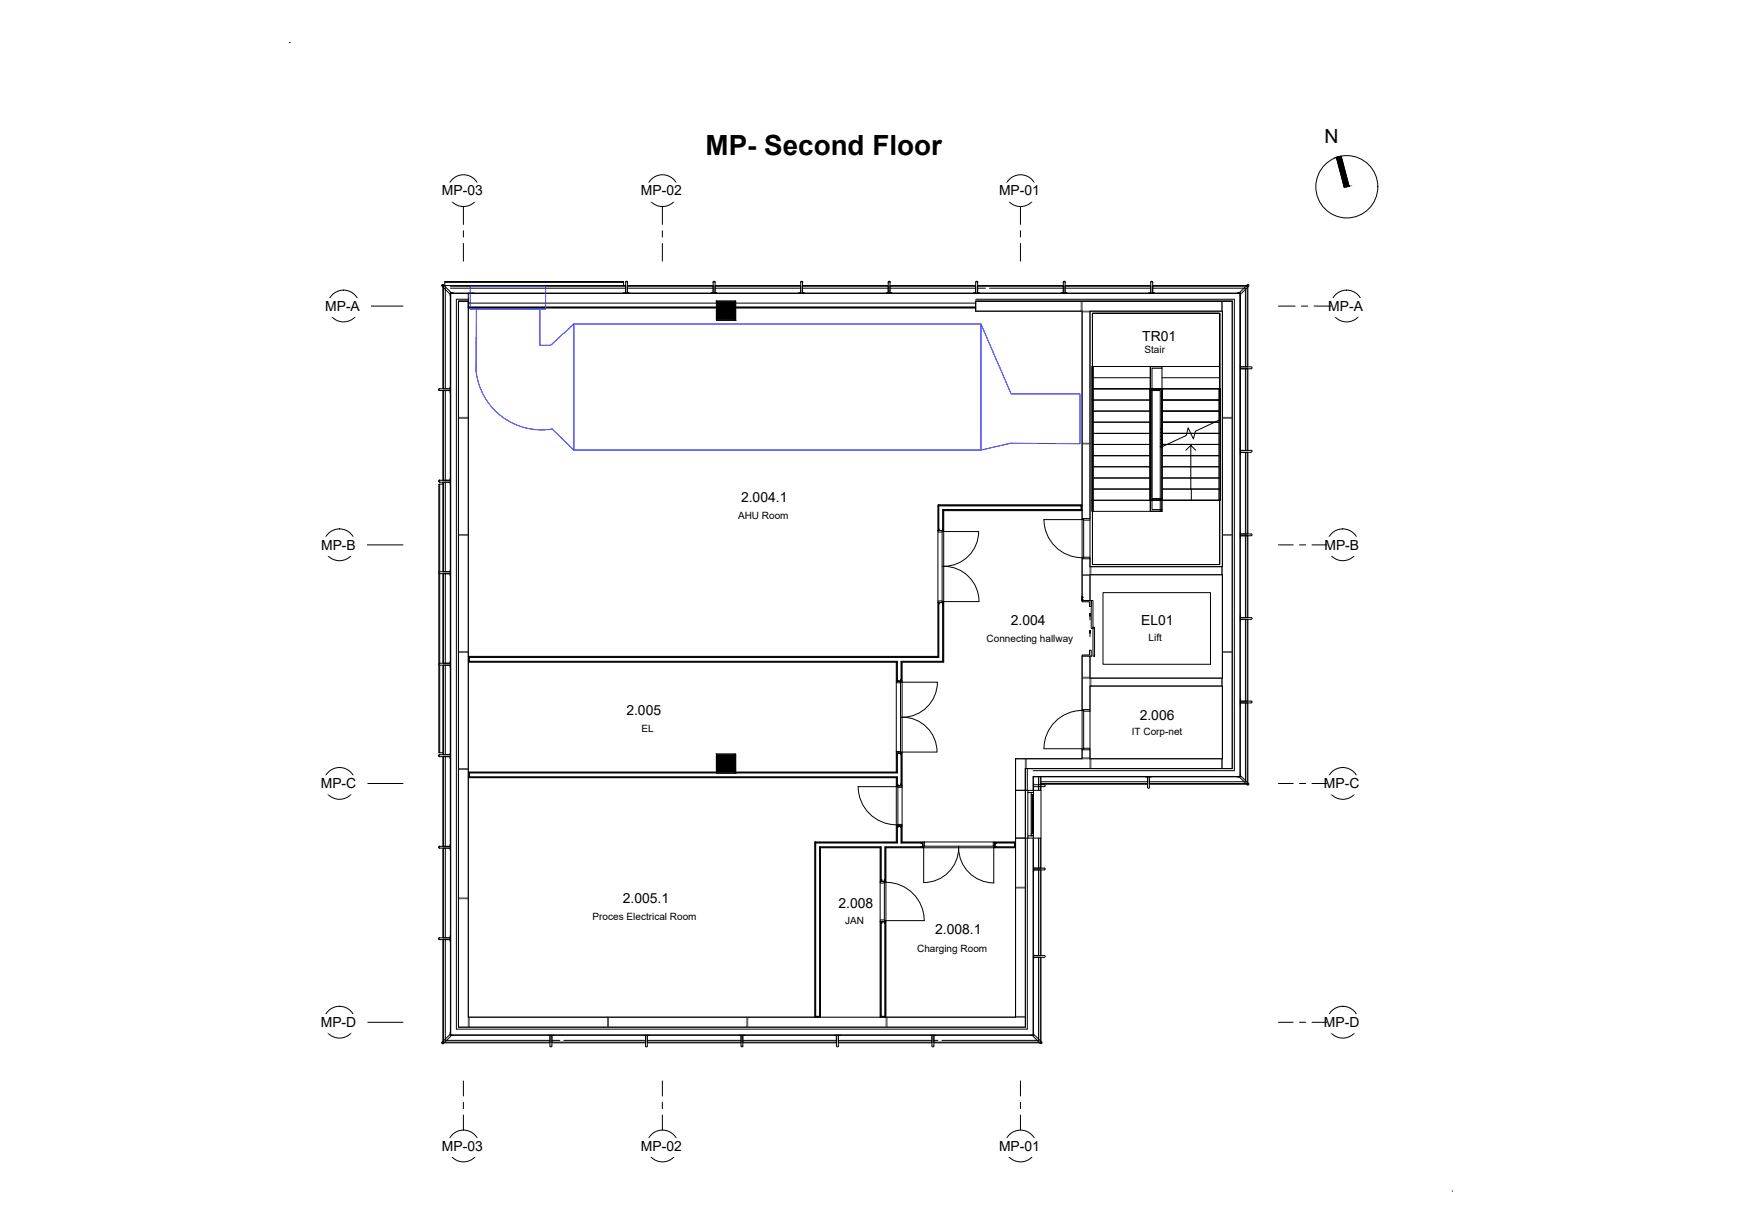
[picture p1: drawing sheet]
<svg xmlns="http://www.w3.org/2000/svg" width="420mm" height="297mm" viewBox="0 0 420 297" stroke-linecap="round" stroke-linejoin="round" font-family="sans-serif">
<!-- layer: A-WALL -->
<g fill="none" stroke="#545454" stroke-width=".25">
<path d="M110.5 72.6h2.4v28h-2.4zM235.2 72.6h25.4v2.4h-25.4zM260.8 72.6h33.7v2.4h-33.7zM260.8 75.2h1.9v31.7h-1.9zM294.7 72.6h2.3v28h-2.3zM110.5 100.9h2.4v28h-2.4zM294.7 100.9h2.3v28h-2.3zM110.5 129h2.4v28.1h-2.4zM260.8 134.7v3.9h1.9v-3.9M260.8 125v-18h1.9v18M263 136.6h31.5v2h-31.5zM294.7 129h2.3v28.1h-2.3z"/>
<path d="M110.5 157.3h2.4v28h-2.4zM260.8 158.2v5.1h1.9v-5.1M260.8 144.8v-6.1h1.9v6.1M294.7 157.3h2.3v28h-2.3zM260.8 171.1v-7.6h1.9v7.6M263 163.5h31.5v1.9h-31.5zM110.5 185.5h2.4v31h-2.4zM244.8 182.9h2.4v7.7h-2.4zM247.4 182.9h15.3v2.4h-15.3zM260.8 180.8v1.9h1.9v-1.9M263 182.9h31.5v2.4h-31.5zM110.5 216.7h2.4v31h-2.4z"/>
<path d="M244.8 202.1h2.4v11.8h-2.4zM244.8 214.1h2.4v31h-2.4zM113.1 245.3h33.4v2.4h-33.4zM146.7 245.3h33.3v2.4h-33.3zM197.8 245.3h-17.6v2.4h33.4v-2.4h-1.4M213.8 245.3h33.4v2.4h-33.4z"/>
</g>
<g fill="none" stroke="#000" stroke-width=".24">
<path d="M106.9 68.8v24.9M107.3 68.8v24.9M108.6 68.8v.2h42.2M108.6 69.5h42.2M112.9 74.1h59.8M112.9 73.1h59.8M112.9 72.2h-2.9v175.9h137.6v-46M112.9 72.6h-2.4v175.1M112.9 70.8v3.2M151.2 69h20.7M151.2 69.5h20.7M172.4 69h20.6"/>
<path d="M172.4 69.5h20.6M177.3 74.1h57.9M177.3 73.1h57.9M193.4 69h20.7M193.4 69.5h20.7M214.5 69h20.7M214.5 69.5h20.7M235.2 72.6h61.8M235.2 72.2h62.3v113.6h-48.5M235.7 69h20.6M235.7 69.5h1.9M238.5 69.5h17.8"/>
<path d="M256.7 69h20.7M256.7 69.5h20.7M277.9 69h22.7v19.4M277.9 69.5h22.3v18.9M106.9 94.2v21.6M107.3 94.2v21.6M300.2 88.9v19.7M300.6 88.9v19.7M106.9 116.3v21.6M107.3 116.3v21.6M300.2 109.1v19.6M300.6 109.1v19.6"/>
<path d="M106.9 138.3v21.6M107.3 138.3v21.6M226.2 121.7v6.2M226.3 122h34.3v.9M226.3 121.8h34.4v1.1M227.4 122.9v5M227.5 122.9h-.3v4.6M227.5 123h33.3M300.2 129.2v19.7M300.6 129.2v19.7M113 158.5v1h103.3M113.1 158.5v.9h103.2v.3"/>
<path d="M216.2 159.7v4.5M226.2 145.3v13.1h-113.3M227.2 145.7v13.7h-10v4.4M227.4 145.3v14.2h-10.1v4.7M300.2 149.3v19.8M300.6 149.3v19.8M106.9 160.4v21.6M107.3 160.4v21.6M300.2 169.5v19h-23.1M300.6 169.5v19.4h-23.5M106.9 182.4v21.7M107.3 182.4v21.7"/>
<path d="M112.9 187.4h103.3v2.1M172.7 186.4h-59.6v.9M172.7 186.2h-59.7v1.1M177.3 186.2h39M216.2 181.6v4.6M216.2 199.2v3.8M216.3 186.2v.2h-39M217.2 182v7.5M217.2 199.2v4.1h4.8M217.3 181.6v7.9M217.3 199.2v3.9h5.1M244.8 190.6v11.5"/>
<path d="M247.2 190.6h.1M247.2 185.3v16.8h.6M247.2 185.3h.1M247.2 190.6v11.5M247.2 190.6h.6M247.6 185.3v5.3M250.3 187.3v3.3M250.8 187.3v3.3M250.9 188.9h25.7M250.9 188.5h25.7M250.9 190.6v11.5M106.9 204.5v21.6"/>
<path d="M107.3 204.5v21.6M196.5 203v42.3M196.6 203.1h19.7M197.7 204.2v41h-1.1M197.8 204.2h-.2v40.8h-1M197.8 204.3h14.4M212.2 204.2h.2v8.3M212.3 204.2v8.3M216.3 203v.3h-19.7M222.4 204.3h-9v8.2M239.8 203.1h4.9v1.1M239.8 204.3h5"/>
<path d="M240.2 203.3h4.3v.9M250.3 202.1v7.2M250.3 209.7v20.7M250.8 202.1v7.2M250.8 209.7v20.7M106.9 226.5v24.8h25.7M107.3 226.5v24.3h25.3M212.3 222.2v23h1M212.4 222.2v22.8h.9M213.4 222.2v23.1M250.3 230.8v20h-23.2M250.8 230.8v20.5h-25.7"/>
<path d="M133 250.8h1.9M133 251.3h22.6M135.9 250.8h19.7M156 250.8h22.6M156 251.3h22.6M179.1 250.8h22.5M179.1 251.3h22.5M202.1 250.8h22.5M202.1 251.3h22.5M225.1 250.8h1"/>
</g>
<!-- layer: S-COLS -->
<g fill="#000" stroke="#000" stroke-width=".24">
<path d="M172.7 72.6l4.6 4.6v-4.6zM172.7 72.6l4.6 4.6h-4.6z"/>
<path d="M172.7 181.8l4.6 4.6v-4.6zM172.7 181.8l4.6 4.6h-4.6z"/>
</g>
<path d="M172.7 72.6h4.6v4.6h-4.6zM172.7 181.8h4.6v4.6h-4.6z" fill="none" stroke="#545454" stroke-width=".25"/>
<!-- layer: A-WALL -->
<g fill="none" stroke="#000" stroke-width=".25">
<path d="M110.5 72.6h2.4v172.7h131.9v-43.2h2.4v45.6h-136.7zM226.3 122v5.5M227.5 123.1v4.8M260.6 122.9h-33.1v.1M260.7 122.9h.1M260.8 125v-50h-25.6v-2.4h61.8v112.7h-49.8v5.3h-2.4v-7.7h16v-2.1M260.8 134.7v10.1M260.8 121.7h-34.5v.1M262.7 125v-50h32v61.6h-32v-1.9M112.9 159.7h103.2M112.9 158.5h.1M216.2 159.7h.1v4.1"/>
<path d="M226.3 145.7v12.8h-113.2M227.5 145.3v14.4h-10v4.5M260.8 158.2v12.9M262.7 144.8v-6.2h32v24.9h-32v-5.3M262.7 171.1v-5.7h32v17.5h-32v-2.1M112.9 186.2h59.8M112.9 187.3h.1M113.1 187.3h103.2v2.2M177.3 186.2h38.8M216.3 199.2v3.8h-.1M216.3 182v4.2h-.1M217.5 181.6v7.9"/>
<path d="M217.5 199.2v3.8h4.9M212.2 204.3l-14.4-.1v41.1M212.2 204.4v8.1M216.1 203h-19.5v42M222 204.2h-8.7v8.3M239.8 203h5M240.2 204.2h4.3M244.7 204.2h.1M212.2 222.2v23.1M213.3 222.2v22.8M196.6 245.2v.1M213.3 245.2v.1"/>
</g>
<!-- layer: A-DOOR -->
<g fill="none" stroke="#000" stroke-width=".24">
<path d="M226.1 127.9h1.4v.3l-1.4 .1zM226.1 128.3v16.6M226.3 127.5v.4h.9v-.4v.4h-.9zM227.1 136.5h.4M227.1 128.2v16.8M227.5 136.5a8.5 8.5 0 0 1 8.5 8.5M235.9 128.2h-8.4v16.8h8.5M235.9 128.1a8.4 8.4 0 0 1-8.4 8.4M251.6 125.3h9.2v9.2M251.7 125.3a9.2 9.2 0 0 0 9.2 9.2M260.8 134.5l1.9-.2v.4h-1.9zM260.8 125h1.9v.4h-1.5l-.4-.1z"/>
<path d="M261.2 125.4v8.9M262.7 125.4v8.9M226.1 144.9h1v.1h.4v.3h-1.4zM226.3 145.3h.9v.4v-.4h-.9v.4zM260.8 144h.1M260.8 144.6h.1M260.8 144v.6M260.8 143.7v1.2M260.8 144.8h2.2v1.4h-.4v-1.1h-1.8zM260.8 157.9h1.8v-1.1h.4v1.4h-2.2zM262.7 148.6v-.7v.7M262.7 152.7v-.7v.7"/>
<path d="M262.7 147.9v1.6M262.7 152v1.5M263 144.8h.5v6.7h-.5zM263.5 151.2h.3v7h-.3zM265.9 142.9h25.9v17.3h-25.9zM216.1 164.2h1.4v.3l-1.4 .1zM216.1 164.6v16.6M216.3 163.8v.4h.9v-.4v.4h-.9zM217.1 172.9h.4M217.1 164.5v16.8M217.5 172.9a8.4 8.4 0 0 1 8.4 8.4M225.9 164.5h-8.4v16.8h8.3"/>
<path d="M226 164.5a8.5 8.5 0 0 1-8.5 8.4M260.8 171.1h1.9v.4h-1.5l-.4-.2zM260.8 171.3v9.2h-9.2M260.9 171.3a9.2 9.2 0 0 0-9.2 9.2M261.2 171.5v8.9M262.7 171.5v8.9M206.8 189.7h9.3v9.2M206.9 189.6a9.2 9.2 0 0 0 9.2 9.3M216.1 181.2h1l.4 .1v.3h-1.4zM216.1 198.9l1.4-.1v.4h-1.4zM216.1 189.5h1.4v.3h-1.1v-.1h-.3zM216.3 181.6v.4v-.4h.9v.4v-.4z"/>
<path d="M216.4 189v.5h.7v-.5v.5h-.7zM216.4 199.2h.7v.4v-.4h-.7v.4zM216.4 189.8v9M217.5 189.8v9M260.8 180.5l1.9-.1v.4h-1.9zM212.2 212.5h1.4v.2h-.4v.2h-1zM212.2 212.9v8.9M212.5 212.1v.4h.7v-.4v.4h-.7zM213.2 212.9v8.9M213.6 212.7a9.2 9.2 0 0 1 9.2 9.2l-9.2 .1zM222 203.3h.4v.9h-.4l.4-.1v-.8zM222.4 203h.4v1h-.1v.4h-.3z"/>
<path d="M222.7 204h16.9M222.8 203h16.6M231.1 204v.4M239.4 203h.4v1.4h-.2l-.2-.4zM239.6 212.9a8.5 8.5 0 0 1-8.5-8.5 8.4 8.4 0 0 1-8.4 8.4v-8.4h16.9v8.5M239.8 203.3h.4h-.4v.8l.4 .1h-.4zM212.2 221.8h1v.2h.4v.2h-1.4zM212.5 222.2v.4v-.4h.7v.4v-.4z"/>
</g>
<!-- layer: A-WALL-FNSH -->
<g fill="none" stroke="#000" stroke-width=".24">
<path d="M112.9 70.8h186v116.4h-49.9v3.4M112.9 70.8h-4.2v178.7h140.3v-47.4M114.3 70.7h-5.7v178.9h140.5v-40.3M150.8 70.7v-1.9h-44v24.9h1.8M151.2 70.7v-1.9h20.7v1.9M172.4 70.7v-1.9h20.6v1.9M172.7 74h-59.8v.3h59.8M177.3 74.3h57.9M177.3 74h57.9M193.4 70.7v-1.9h20.7v1.9M214.5 70.7v-1.9h20.7v1.9M235.7 70.7v-1.9h20.6v1.9"/>
<path d="M256.7 70.7v-1.9h20.7v1.9M277.9 70.7v-1.9h22.9v19.6h-1.8v-17.7M299 70.7v116.6h-49.9v3.3h1.8v-3.3M299 70.7l-186.1 .1M106.8 94.2h1.8v21.6h-1.8zM299 88.9h1.8v19.7h-1.8zM106.8 116.3h1.8v21.6h-1.8zM299 109.1h1.8v19.6h-1.8M106.8 138.3h1.8v21.6h-1.8zM226.3 121.7h-.2v6.2M227.5 123.1h33.3M299 129.2h1.8v19.7h-1.8"/>
<path d="M216.1 159.7v4.5M226.1 145.3v13h-113.2M299 149.3h1.8v19.8h-1.8M106.8 160.4h1.8v21.6h-1.8zM299 169.5h1.8v19.6h-23.7v-1.8M106.8 182.4h1.8v21.7h-1.8zM112.9 187.5h103.2v2M216.1 181.6v4.6M216.1 199.2v3.8M276.6 187.3v1.8h-25.7M108.6 204.5h-1.8v21.6h1.8M196.6 203h-.2v42.3"/>
<path d="M197.8 204.4h14.4M222.4 204.4h-8.8v8.1M239.8 204.4h5M249.1 202.1h1.8v7.2h-1.8zM249.1 209.7h1.8v20.7h-1.8M108.6 226.5h-1.8v24.9h25.8v-1.8M213.6 222.2v23.1M249.1 230.8h1.8v20.6h-25.8v-1.8M133 249.6v1.8h22.6v-1.8M156 249.6v1.8h22.6v-1.8M179.1 249.6v1.8h22.5v-1.8M202.1 249.6v1.8h22.5v-1.8"/>
</g>
<!-- layer: S-COLS -->
<path d="M172.7 72.6h4.6v4.6h-4.6zM172.7 181.8h4.6v4.6h-4.6z" fill="none" stroke="#000" stroke-width=".25"/>
<!-- layer: A-GLAZ -->
<path d="M247.8 190.6h1.3v.5h-.5v.5h.5v-.5h-1.3zM247.8 191.1v10.4M248.6 191.6v9.4M248.7 191.6v9.4M249 191.6v9.4M249.1 191.6v9.4M247.8 201.5h1.3v.6h-1.3zM248.6 201h.5v.5h-.5zM249 201v-9.4v9.4" fill="none" stroke="#000" stroke-width=".24"/>
<!-- layer: A-GLAZ-CWMG -->
<g fill="none" stroke="#000" stroke-width=".24">
<path d="M106.6 68.7h.3h-.3v.3zM106.9 68.7l1.9 1.9 .5 .1h-.7l-.1 .7v-.4l-1.9-2M107.2 68.8v-.9h43.1v.9M107.2 68.1h43.1M150.8 68.1v2.5l-.5 .1h1.4l-.5-.1v-2.5M151 67.8l.3 .3-.2-.3-.3 .3 .2-.3M171.9 68.1v2.5l-.5 .1h1.4l-.4-.1v-2.5M172.2 67.8l-.3 .3 .2-.3 .3 .3-.1-.2M172.2 67.8l.1 .1M193 68.1v2.5l-.5 .1h1.4l-.5-.1v-2.5M193.1 67.9l-.1 .2 .3-.3 .2 .3-.1-.2zM214.1 68.1v2.5l-.5 .1h1.4l-.5-.1v-2.5"/>
<path d="M214.3 67.8l.3 .3-.3-.3-.2 .3 .2-.3M235.2 68.1v2.5l-.5 .1h1.4l-.4-.1v-2.5M235.5 67.8l-.3 .3 .3-.3 .2 .3-.2-.3M256.3 68.1v2.5l-.5 .1h1.4l-.5-.1v-2.5M256.4 67.9l-.1 .2 .2-.3 .3 .3-.1-.2zM277.4 68.1v2.5l-.5 .1h1.4l-.4-.1v-2.5M277.5 67.9l-.1 .2 .2-.3 .3 .3-.1-.2zM300.7 68.7h.3v.3M300.7 68.7l-2 1.9-.4 .1h.7v.7v-.4l2-2M105.8 93.9l.2 .3M105.9 93.7l-.1 .2M106 93.7h2.5l.1-.4v1.4l-.1-.5h-2.5"/>
<path d="M106 93.7h-.1M106 93.7l-.2 .2 .2 .3M301.6 88.4h-2.6v-.4v1.4v-.5h2.6M301.6 88.4l.2 .3-.2 .2M105.8 115.9l.2 .3M105.9 115.8l-.1 .1M106 115.8h2.5l.1-.5v1.4l-.1-.4h-2.5M106 116.7v21.2M106 115.8h-.1M106 115.8l-.2 .2 .2 .2M106.8 116.7h-1v64.8h1M301.6 108.6h-2.6v-.5v1.4v-.4h2.6"/>
<path d="M301.6 108.6l.2 .2-.2 .2M106 137.9h2.5l.1-.5v1.4l-.1-.5h-2.5v21.6M106 137.8l-.2 .2 .2 .3M301.6 128.7h-2.6v-.4v1.4v-.5h2.6M301.6 128.7l.2 .2-.2 .3M106 159.9h2.5l.1-.5v1.4l-.1-.4h-2.5M106 159.9l-.2 .2 .2 .3M301.6 148.9h-2.6v-.5v1.4v-.5h2.6M301.6 148.9l.2 .2-.2 .2M106 160.4v21.1M301.6 169.1h-2.6v-.6v1.4v-.4h2.6M301.6 169l.2 .2-.2 .3"/>
<path d="M105.8 182.3l.2 .1M106 182h2.5l.1-.5v1.4l-.1-.5h-2.5M106 182l-.2 .3M106 182l-.2 .2 .2 .2M249.1 188.7l.1 .5h2.5l.3 .2-.3 .3h-2.5l-.1 .4zM277.1 189.8l-.2 .2-.3-.2v-2.5h-.4h1.4h-.5v2.5M301 188.9v.3h-.3l-2-1.9h-.4h.7v-.8v.5l2 1.9M105.8 204.3l.2-.3-.2 .3 .2 .2M105.8 204.3l.2 .2M106 204.1h2.5l.1-.5v1.3l-.1-.4h-2.5M249.1 208.8l.1 .5h2.5l.3 .2-.3 .2h-2.5l-.1 .5zM105.8 226.4l.2-.3-.2 .2 .2 .2"/>
<path d="M105.8 226.4l.2 .1M106 226.1h2.5l.1-.5v1.4l-.1-.5h-2.5M251.7 230.3l.3 .3-.3 .2h-2.5l-.1 .5v-1.4l.1 .5h2.5M106.6 251.3l1.9-1.9v-.5l.1 .7h.7l-.5 .1-1.9 1.9M106.6 251.2v.4h.3h-.3zM132.6 252.2v-2.5l-.5-.1h1.4l-.5 .1v2.5M132.6 252.2l.2 .2 .2-.2M155.6 252.2v-2.5l-.5-.1h1.4l-.5 .1v2.5M155.6 252.2l.2 .2 .3-.2M178.6 252.2v-2.5l-.5-.1h1.4l-.4 .1v2.5M178.6 252.2l.3 .2 .2-.2M201.6 252.2v-2.5l-.4-.1h1.4l-.5 .1v2.5"/>
<path d="M201.7 252.2l.2 .2 .2-.2M224.6 252.2v-2.5l-.4-.1h1.4l-.5 .1v2.5M224.6 252.2l.3 .2 .2-.2M250.8 251.6h.3v-.4l-1.9-1.8-.1-.5v.7l-.7 .1h.5l1.9 1.9"/>
</g>
<!-- layer: S-STRS-MBND -->
<g fill="none" stroke="#000" stroke-width=".24">
<path d="M263.3 93.7v-18.2h30.7v25.7l-5.9 2.8-.4 1.8-1.3-2.7-.5 1.9-5.8 2.7v-14M263.3 93.7h30.7M263.3 93.7v26.9M263.3 96.4h14M263.3 99.1h14M277.3 93.7v26.9M280.1 96.4h13.9M280.1 99.1h13.9M294 93.7v-18.2h-30.7v18.2h16.8v26.9M294 93.7v26.9M263.3 101.8h14M263.3 104.5h14"/>
<path d="M263.3 107.2h14M263.3 109.9h14M263.3 112.5h14M263.3 115.2h14M263.3 117.9h14M280.1 101.8h13.9M280.1 104.5h13.9M280.1 107.2h13.9M280.1 109.9h13.9M280.1 112.5h13.9M280.1 115.2h13.9M280.1 117.9h13.9"/>
<path d="M263.3 120.6v15.5h30.7v-15.5M263.3 120.6h30.7"/>
</g>
<!-- layer: S-STRS -->
<g fill="none" stroke="#000" stroke-width=".24">
<path d="M294 75.5v12.9M263.3 88.4v-12.9h30.7v25.8M263.6 88.4h16.5M263.6 99.1h13.7M263.6 96.4h13.7M263.6 93.7h13.7M263.6 91.1h13.7M277.3 88.4v34.9M280.1 88.4h13.9M280.1 88.4h.1M280.1 88.8v34.1M280.1 99.1h13.9"/>
<path d="M280.1 96.4h13.9M280.1 93.7h13.9M280.1 91.1h13.9M294 88.4v12.9M263.6 101.8h13.7M263.6 104.5h13.7M263.6 107.2h13.7M263.6 109.9h13.7M263.6 112.5h13.7M263.6 115.2h13.7M263.6 117.9h13.7M280.1 101.8h13.7"/>
<path d="M280.1 104.5h13.7M280.1 107.2h13.7M280.1 109.9h13.7M280.1 112.5h13.7M280.1 115.2h13.7M280.1 117.9h13.7M263.6 120.6h13.7M263.6 123.3h16.1M280.1 120.6h13.7M280.1 123.2v.1M294 120.6v15.5h-30.7v-12.8"/>
</g>
<!-- layer: A-FLOR-HRAL -->
<path d="M263.2 88.4h.4v34.9h-.4zM277.3 88.4h2.8v.4h-2.4v34.1h2.4v.3h-2.8zM279.7 107.7h.4M279.7 107.7v15.6h.4v-15.6M279.7 107.7h.3M279.7 106.8l.3 .1zM279.7 106l.3 .1zM279.7 105.1l.3 .1zM279.7 104.2l.3 .1zM279.7 103.4l.3 .1zM280 107.7h.1M293.8 101.3l.4-.1v19.4h-.4z" fill="none" stroke="#000" stroke-width=".24"/>
<!-- layer: A-FLOR-HRAL-MBND -->
<path d="M277.2 93.7l.1 26.8 2.8 .1h-2.9zM277.3 93.7h.4v26.5h2.4v.4h-2.8zM279.7 107.7v-13.5h-2.4v-.4h2.8l-.1 13.9v-13.9l-2.7-.1h2.8v14M294.2 101.2v-7.5h-.4v7.6" fill="none" stroke="#000" stroke-width=".24"/>
<!-- layer: S-STRS-ANNO -->
<path d="M287 107.4l-1.1 1.2M288.2 108.6l-1.2-1.2v10.5" fill="none" stroke="#000" stroke-width=".24"/>
<!-- layer: A-DETL-THIN -->
<path d="M281.5 107.2h12.7M286.2 104.5h1M287.2 117.9v2.7M288.1 104.5h6.1" fill="none" stroke="#000" stroke-width=".24"/>
<!-- layer: S-GRID-IDEN -->
<g fill="none" stroke="#000" stroke-width=".24">
<circle cx="111.7" cy="46" r="3.8"/>
<circle cx="159.7" cy="46" r="3.8"/>
<circle cx="246" cy="46" r="3.8"/>
<circle cx="82.8" cy="73.8" r="3.8"/>
<circle cx="324.6" cy="73.8" r="3.8"/>
<circle cx="81.8" cy="131.4" r="3.8"/>
<circle cx="323.7" cy="131.4" r="3.8"/>
<circle cx="81.8" cy="188.9" r="3.8"/>
<circle cx="323.7" cy="188.9" r="3.8"/>
<circle cx="81.8" cy="246.5" r="3.8"/>
<circle cx="323.7" cy="246.5" r="3.8"/>
<circle cx="111.7" cy="276.3" r="3.8"/>
<circle cx="159.7" cy="276.3" r="3.8"/>
<circle cx="246" cy="276.3" r="3.8"/>
</g>
<g fill="#fff" stroke="#fff" stroke-width=".24">
<path d="M154.2 44.1v4.4l13-4.4zM154.2 48.5l13-4.4v4.4z"/>
<path d="M240.5 44.1v4.4l13-4.4zM240.5 48.5l13-4.4v4.4z"/>
<path d="M319.9 72v4.3l11.2-4.3zM319.9 76.3l11.2-4.3v4.3z"/>
<path d="M318.9 129.5v4.4l11.3-4.4zM318.9 133.9l11.3-4.4v4.4z"/>
<path d="M318.8 187v4.4l11.5-4.4zM318.8 191.4l11.5-4.4v4.4z"/>
<path d="M318.8 244.6v4.4l11.5-4.4zM318.8 249l11.5-4.4v4.4z"/>
<path d="M106.2 44.1v4.4l13-4.4zM106.2 48.5l13-4.4v4.4z"/>
<path d="M154.2 274.5v4.3l13-4.3zM154.2 278.8l13-4.3v4.3z"/>
<path d="M240.5 274.5v4.3l13-4.3zM240.5 278.8l13-4.3v4.3z"/>
<path d="M106.2 274.5v4.3l13-4.3zM106.2 278.8l13-4.3v4.3z"/>
<path d="M78 72v4.3l11.3-4.3zM78 76.3l11.3-4.3v4.3z"/>
<path d="M77.1 129.5v4.4l11.2-4.4zM77.1 133.9l11.2-4.4v4.4z"/>
<path d="M77 187v4.4l11.5-4.4zM77 191.4l11.5-4.4v4.4z"/>
<path d="M77 244.6v4.4l11.5-4.4zM77 249l11.5-4.4v4.4z"/>
</g>
<!-- layer: S-GRID -->
<g fill="none" stroke="#000" stroke-width=".24">
<path d="M111.7 49.8v4.3M111.7 55.6v1.6M111.7 58.7v4.3M159.7 49.8v4.3M159.7 55.6v1.6M159.7 58.7v4.3M246 49.8v4.3M246 55.6v1.6M246 58.7v4.3M86.6 73.8h10.5M308.2 73.8h4M313.7 73.8h1.5"/>
<path d="M316.8 73.8h4M86.6 131.4h10.5M308.2 131.4h3.5M313.3 131.4h1.4M316.3 131.4h3.5M86.6 188.9h10.5M308.2 188.9h3.5M313.3 188.9h1.4M316.3 188.9h3.5M86.6 246.5h10.5M308.2 246.5h3.5M313.3 246.5h1.4"/>
<path d="M316.3 246.5h3.5M111.7 260.6v3.7M111.7 265.8v1.5M111.7 268.8v3.7M159.7 260.6v3.7M159.7 265.8v1.5M159.7 268.8v3.7M246 260.6v3.7M246 265.8v1.5M246 268.8v3.7"/>
</g>
<!-- layer: A-ANNO-NOTE -->
<path d="M318.8 30.3v6.2l5.8-6.2zM324.6 30.3v6.2h-5.8z" fill="#fff" stroke="#fff" stroke-width=".24"/>
<g fill="none" stroke="#000" stroke-width=".24">
<path d="M322.1 37.9l1.2-.3 1.9 7.3-1.2 .3zM322.7 37.8l1.9 7.3"/>
<circle cx="324.6" cy="45" r="7.5"/>
</g>
<g fill="#000" stroke="#000" stroke-width=".24">
<path d="M322.1 37.9h1.3l1.8 7zM322.1 37.9l1.2-.3 .1 .3z"/>
<path d="M322.1 37.9l1.9 7h1.2zM324 44.9h1.2l-1.2 .3z"/>
</g>
<!-- layer: 0 -->
<path d="M69.7 10.2h.1M350.1 287.2h.1" fill="none" stroke="#000" stroke-width=".25"/>
<!-- layer: Equipment -->
<path d="M113.4 69.1h18.1v5.4h-18.1zM114.8 74.5v15a15.9 15.9 0 0 0 18.3 13.9M130.1 74.5v8.7h2.6l5.6-5.1v30.4h98.2l7.2-1.6 16.6 .1v-12h-16.6l-7.2-16.9h-98.2M236.5 78.1v30.4M133.1 103.4l5.2 5.1" fill="none" stroke="#00f" stroke-width=".25"/>
<text font-size="6.7" x="170.1" y="37.4">MP- Second Floor</text>
<text font-size="4.7" x="319.3" y="34.6">N</text>
<g font-size="3.3">
<text x="106.5" y="47.1">MP-03</text>
<text x="154.5" y="47.1">MP-02</text>
<text x="240.8" y="47.1">MP-01</text>
<text x="78.4" y="74.9">MP-A</text>
<text x="320.2" y="74.9">MP-A</text>
<text x="275.4" y="82.3">TR01</text>
<text x="178.6" y="121">2.004.1</text>
<text x="77.4" y="132.5">MP-B</text>
<text x="319.3" y="132.5">MP-B</text>
<text x="243.7" y="150.7">2.004</text>
<text x="275.1" y="150.7">EL01</text>
<text x="151" y="172.5">2.005</text>
<text x="274.7" y="173.5">2.006</text>
<text x="77.3" y="190">MP-C</text>
<text x="319.1" y="190">MP-C</text>
<text x="150.1" y="217.8">2.005.1</text>
<text x="202.1" y="219">2.008</text>
<text x="225.4" y="225.1">2.008.1</text>
<text x="77.3" y="247.6">MP-D</text>
<text x="319.1" y="247.6">MP-D</text>
<text x="106.5" y="277.4">MP-03</text>
<text x="154.5" y="277.4">MP-02</text>
<text x="240.8" y="277.4">MP-01</text>
</g>
<g font-size="2.4">
<text x="275.9" y="85.1">Stair</text>
<text x="177.9" y="125.2">AHU Room</text>
<text x="237.8" y="154.8">Connecting hallway</text>
<text x="276.9" y="154.4">Lift</text>
<text x="154.7" y="176.5">EL</text>
<text x="272.8" y="177.3">IT Corp-net</text>
<text x="142.9" y="221.7">Proces Electrical Room</text>
<text x="203.7" y="222.7">JAN</text>
<text x="221.1" y="229.6">Charging Room</text>
</g>
</svg>
